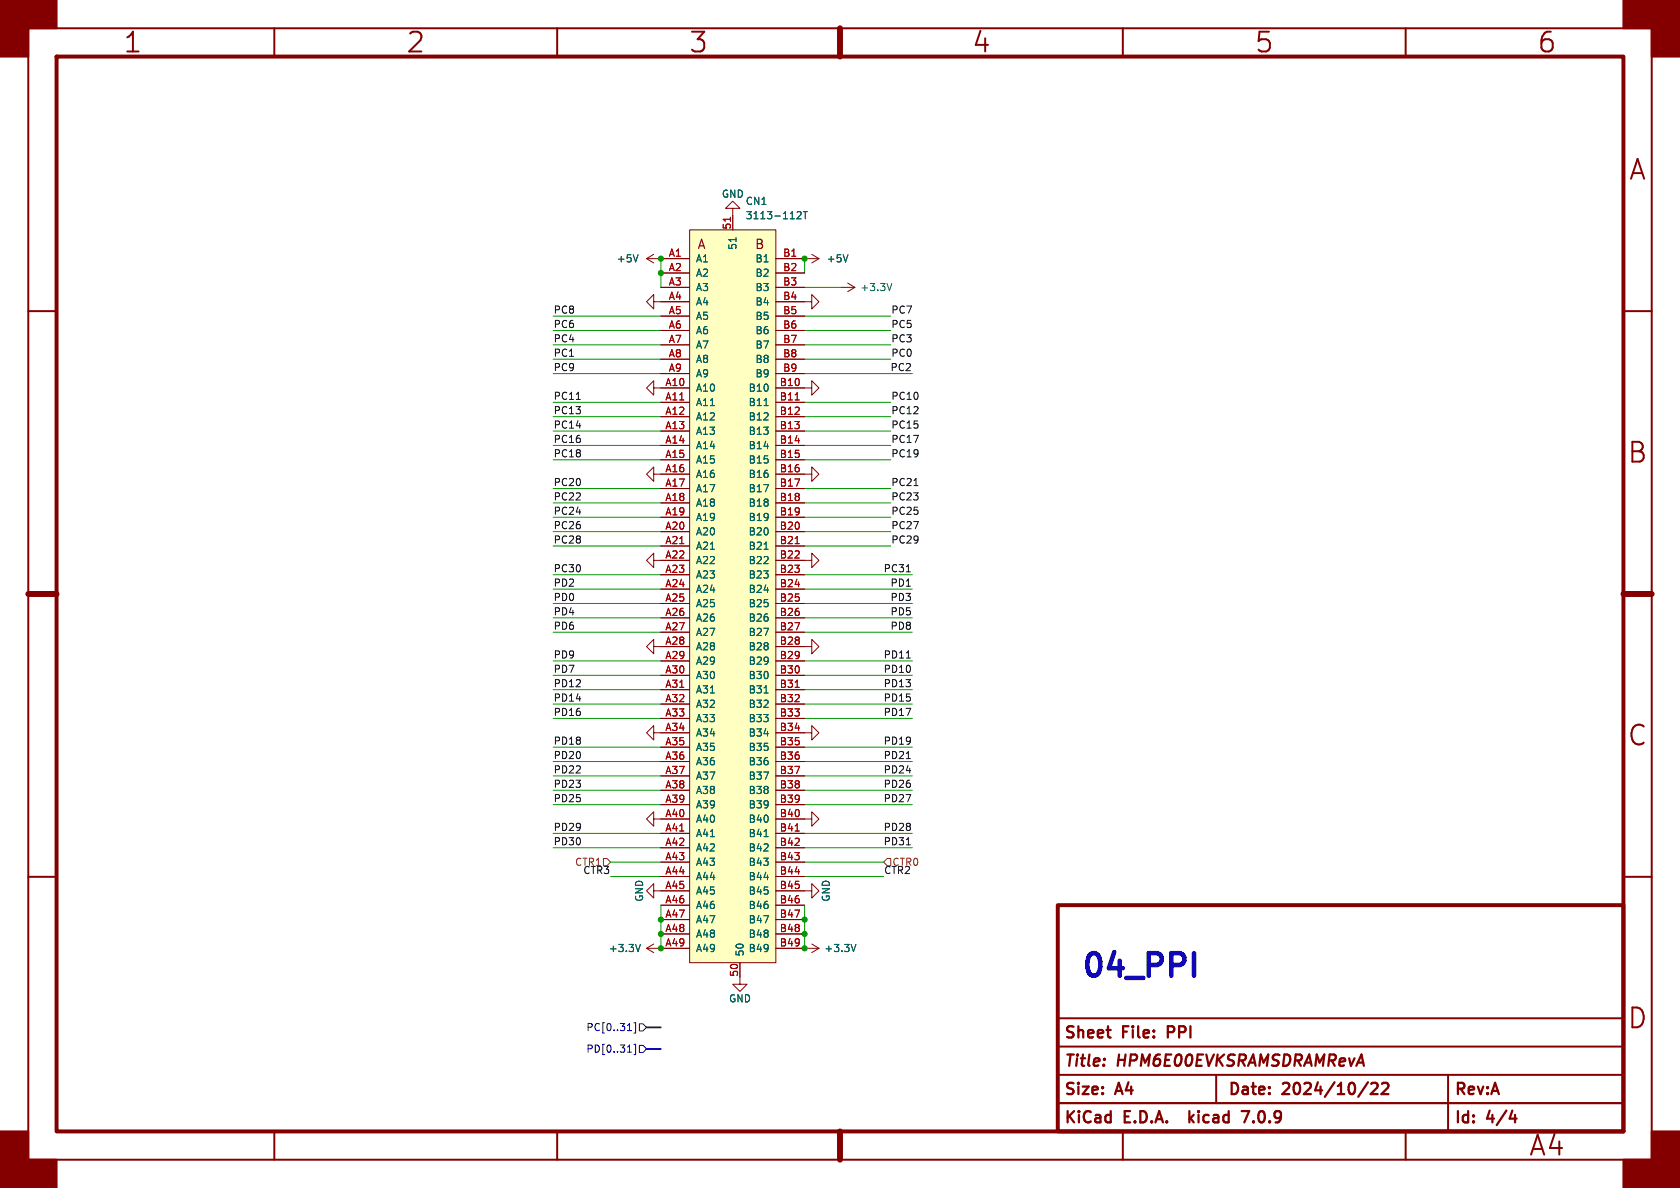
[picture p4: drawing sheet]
<svg xmlns="http://www.w3.org/2000/svg" width="297mm" height="210mm" viewBox="0 0 297 210" stroke-linecap="round" stroke-linejoin="round" font-family="sans-serif">
<g fill="none" stroke="#840000" stroke-width=".35">
<path d="M5 5h287v200h-287zM48.5 5v5M98.5 5v5M148.5 5v5M198.5 5v5M248.5 5v5M5 55h5M287 55h5M5 105h5M287 105h5M5 155h5M287 155h5"/>
<path d="M187 195h100M187 190h100M187 185h100M187 180h100M215 190v5M256 190v10M48.5 200v5M98.5 200v5M148.5 200v5M198.5 200v5M248.5 200v5"/>
</g>
<path d="M10 10h277v190h-277zM187 160h100v40h-100z" fill="none" stroke="#840000" stroke-width=".7"/>
<path d="M148.5 5v5M5 105h5M287 105h5M148.5 200v5" fill="none" stroke="#840000" stroke-width="1.1"/>
<g fill="#840000" stroke="#840000" stroke-width=".35">
<path d="M0 0h10v5h-5v5h-5z"/>
<path d="M0 200h5v5h5v5h-10z"/>
<path d="M287 0h10v10h-5v-5h-5z"/>
<path d="M292 200h5v10h-10v-5h5z"/>
</g>
<path d="M206.5 182.5h.7M207.2 181.4h-.7v2M210.3 196.4v2M210.5 197.6l.5 .8M211 197.1l-.7 .7M219.5 196.4h1.3l-.8 2M241.8 191.3l-1.7 2.6M242.4 191.6l.3-.2h.5a.54 .54 0 0 1 .3 .9l-1.2 1.1h1.3M244.3 191.6l.3-.2h.5a.54 .54 0 0 1 .3 .9l-1.2 1.1h1.3M266.9 197.7h1.2M267.8 197.1v1.3" fill="none" stroke="#840000" stroke-width=".4"/>
<path d="M211.1 168.5v4" fill="none" stroke="#1108c4" stroke-width=".8"/>
<g fill="none" stroke="#840000" stroke-width=".18">
<path d="M129.5 36.8h-1.2l1.2-1.2 1.3 1.2h-1.3v3.8M114.3 45.7h7.6M114.3 45.7l1.3 .8M115.6 53.3v1.3l-1.3-1.3 1.3-1.2v1.2h6.3M115.6 45l-1.3 .7M116.8 48.3h5.1M116.8 50.8h5.1M116.8 55.9h5.1M116.8 58.4h5.1M121.9 40.6h15.3v129.6h-15.3zM137.2 53.3h6.3v-1.2l1.3 1.2-1.3 1.3v-1.3M137.2 45.7h7.6"/>
<path d="M137.2 48.3h5M137.2 50.8h5M137.2 55.9h5M137.2 58.4h5M143.5 45l1.3 .7M144.8 45.7l-1.3 .8M148.6 50.8h2.5M149.9 50l1.2 .8M151.1 50.8l-1.2 .8M115.6 68.6v1.3l-1.3-1.3 1.3-1.3v1.3h6.3M116.8 71.1h5.1M116.8 73.7h5.1"/>
<path d="M116.8 76.2h5.1M116.8 78.7h5.1M116.8 61h5.1M116.8 63.5h5.1M116.8 66h5.1M137.2 68.6h6.3v-1.3l1.3 1.3-1.3 1.3v-1.3M137.2 71.1h5M137.2 73.7h5M137.2 76.2h5M137.2 78.7h5M137.2 61h5M137.2 63.5h5"/>
<path d="M137.2 66h5M115.6 99.1v1.2l-1.3-1.2 1.3-1.3v1.3h6.3M115.6 83.8v1.3l-1.3-1.3 1.3-1.2v1.2h6.3M116.8 81.3h5.1M116.8 86.4h5.1M116.8 88.9h5.1M116.8 91.4h5.1M116.8 94h5.1M116.8 96.5h5.1M137.2 99.1h6.3v-1.3l1.3 1.3-1.3 1.2v-1.2M137.2 83.8h6.3v-1.2l1.3 1.2-1.3 1.3v-1.3M137.2 81.3h5"/>
<path d="M137.2 86.4h5M137.2 88.9h5M137.2 91.4h5M137.2 94h5M137.2 96.5h5M115.6 114.3v1.3l-1.3-1.3 1.3-1.3v1.3h6.3M116.8 101.6h5.1M116.8 104.1h5.1M116.8 106.7h5.1M116.8 109.2h5.1M116.8 111.8h5.1M116.8 116.8h5.1"/>
<path d="M116.8 119.4h5.1M137.2 114.3h6.3v-1.3l1.3 1.3-1.3 1.3v-1.3M137.2 101.6h5M137.2 104.1h5M137.2 106.7h5M137.2 109.2h5M137.2 111.8h5M137.2 116.8h5M137.2 119.4h5M115.6 129.5v1.3l-1.3-1.3 1.3-1.2v1.2h6.3M116.8 121.9h5.1M116.8 124.5h5.1"/>
<path d="M116.8 127h5.1M116.8 132.1h5.1M116.8 134.6h5.1M116.8 137.2h5.1M116.8 139.7h5.1M137.2 129.5h6.3v-1.2l1.3 1.2-1.3 1.3v-1.3M137.2 121.9h5M137.2 124.5h5M137.2 127h5M137.2 132.1h5M137.2 134.6h5M137.2 137.2h5"/>
<path d="M137.2 139.7h5M115.6 157.5v1.3l-1.3-1.3 1.3-1.3v1.3h6.3M115.6 144.8v1.3l-1.3-1.3 1.3-1.3v1.3h6.3M116.8 142.2h5.1M116.8 147.3h5.1M116.8 149.9h5.1M116.8 152.4h5.1M116.8 154.9h5.1M137.2 157.5h6.3v-1.3l1.3 1.3-1.3 1.3v-1.3M137.2 144.8h6.3v-1.3l1.3 1.3-1.3 1.3v-1.3M137.2 142.2h5M137.2 147.3h5"/>
<path d="M137.2 149.9h5M137.2 152.4h5M137.2 154.9h5M114.3 167.6h7.6M114.3 167.6l1.3 .8M115.6 166.9l-1.3 .7M116.8 160h5.1M116.8 162.6h5.1M116.8 165.1h5.1M130.8 170.2v3.8h1.3l-1.3 1.3-1.3-1.3h1.3M137.2 167.6h7.6M137.2 160h5"/>
<path d="M137.2 162.6h5M137.2 165.1h5M143.5 166.9l1.3 .7M144.8 167.6l-1.3 .8"/>
</g>
<g fill="none" stroke="#006464" stroke-width=".18">
<path d="M140.9 37.5l.5-.1 .2 .4-.7 .9h.7M142 37.4h.7M142.4 37.4v1.3M112.8 45l-.4 1.3M130.1 42v.7M149.9 45l-.4 1.3M157.7 50.1l-.5 1.3M135.1 71.7h.7M135.1 97.1h.7M135.1 122.5h.7M135.1 147.9h.7M113.2 166.9l-.4 1.3"/>
<path d="M151.3 166.9l-.4 1.3"/>
</g>
<path d="M121.9 40.6h15.3v129.6h-15.3z" fill="#ffffc2" stroke="#ffffc2" stroke-width=".18"/>
<path d="M129.1 38.4v.7M140.6 70.7h.7M140.6 96.1h.7M140.6 121.5h.7M140.6 146.9h.7" fill="none" stroke="#a90000" stroke-width=".18"/>
<path d="M106.7 151.8h.6l.6 .6-.6 .6h-.6zM156.8 151.8h.7v1.2h-.7l-.6-.6z" fill="none" stroke="#725600" stroke-width=".18"/>
<path d="M110.9 182.2h.8M110.9 186h.8M112.1 180.8h.3v1.8h-.3M112.1 184.6h.3v1.8h-.3M113 181h.7l.6 .6-.6 .6h-.7zM113 184.8h.7l.6 .6-.6 .7h-.7z" fill="none" stroke="#000084" stroke-width=".18"/>
<path d="M101.9 70.6h.7M161.6 85.8h.7M160.2 116.3h.7M160.2 101.1h.7M160.2 134.1h.7M160.2 149.3h.7" fill="none" stroke="#0f0f0f" stroke-width=".18"/>
<path d="M114.3 181.6h2.5M114.3 185.4h2.5" fill="none" stroke="#000084" stroke-width=".3"/>
<g fill="none" stroke="#009600" stroke-width=".18">
<path d="M97.8 55.9h19M97.8 58.4h19M116.8 45.7v5.1M142.2 50.8h6.4M142.2 55.9h15.3M142.2 45.7v2.6M142.2 58.4h15.3M97.8 71.1h19M97.8 63.5h19M97.8 73.7h19M97.8 66h19M97.8 61h19"/>
<path d="M97.8 76.2h19M97.8 78.7h19M142.2 71.1h15.3M142.2 63.5h15.3M142.2 73.7h15.3M142.2 66h19.1M142.2 61h15.3M142.2 76.2h15.3M142.2 78.7h15.3M97.8 96.5h19M97.8 88.9h19M97.8 91.4h19"/>
<path d="M97.8 94h19M97.8 81.3h19M97.8 86.4h19M142.2 96.5h15.3M142.2 88.9h15.3M142.2 91.4h15.3M142.2 94h15.3M142.2 81.3h15.3M142.2 86.4h15.3M97.8 104.1h19M97.8 106.7h19M97.8 111.8h19"/>
<path d="M97.8 109.2h19M97.8 119.4h19M97.8 116.8h19M97.8 101.6h19M142.2 104.1h19.1M142.2 106.7h19.1M142.2 111.8h19.1M142.2 109.2h19.1M142.2 119.4h19.1M142.2 116.8h19.1M142.2 101.6h19.1M97.8 137.2h19"/>
<path d="M97.8 139.7h19M97.8 121.9h19M97.8 127h19M97.8 124.5h19M97.8 134.6h19M97.8 132.1h19M142.2 137.2h19.1M142.2 139.7h19.1M142.2 121.9h19.1M142.2 127h19.1M142.2 124.5h19.1M142.2 134.6h19.1"/>
<path d="M142.2 132.1h19.1M97.8 142.2h19M97.8 147.3h19M97.8 149.9h19M107.9 154.9h8.9M107.9 152.4h8.9M142.2 154.9h14M142.2 152.4h14M142.2 142.2h19.1M142.2 147.3h19.1M142.2 149.9h19.1M116.8 160v7.6"/>
<path d="M142.2 160v7.6"/>
</g>
<g fill="#009600" stroke="#009600" stroke-width=".18">
<circle cx="116.8" cy="162.6" r=".46"/>
<circle cx="116.8" cy="165.1" r=".46"/>
<circle cx="116.8" cy="167.6" r=".46"/>
<circle cx="142.2" cy="45.7" r=".46"/>
<circle cx="116.8" cy="48.3" r=".46"/>
<circle cx="116.8" cy="45.7" r=".46"/>
<circle cx="142.2" cy="162.6" r=".46"/>
<circle cx="142.2" cy="165.1" r=".46"/>
<circle cx="142.2" cy="167.6" r=".46"/>
</g>
<text font-size="5.6" fill="#1108c4" x="190.9" y="173.9">04_PPI</text>
<g font-size="4.9" fill="#840000">
<text x="21.7" y="9.8">1</text>
<text x="71.7" y="9.8">2</text>
<text x="121.7" y="9.8">3</text>
<text x="171.7" y="9.8">4</text>
<text x="221.7" y="9.8">5</text>
<text x="271.7" y="9.8">6</text>
<text x="287.8" y="32.3">A</text>
<text x="287.6" y="82.3">B</text>
<text x="287.6" y="132.3">C</text>
<text x="287.6" y="182.3">D</text>
<text x="270.2" y="204.8">A4</text>
</g>
<g font-size="2.8" fill="#840000">
<text x="188" y="184.1">Sheet</text>
<text x="198.6" y="184.1">File:</text>
<text x="207.3" y="184.1">PPI</text>
<text x="188" y="189.1">Title:</text>
<text x="197.7" y="189.1">HPM6E00EVKSRAMSDRAMRevA</text>
<text x="188" y="194.1">Size:</text>
<text x="197.5" y="194.1">A4</text>
<text x="217" y="194.1">Date:</text>
<text x="226.9" y="194.1">2024/10/22</text>
<text x="257" y="194.1">Rev:A</text>
<text x="188" y="199.1">KiCad</text>
<text x="198.9" y="199.1">E.D.A.</text>
<text x="211.9" y="199.1">kicad</text>
<text x="222.2" y="199.1">7.0.9</text>
<text x="257" y="199.1">Id:</text>
<text x="263" y="199.1">4/4</text>
</g>
<text font-size="2.3" fill="#840000" x="123.2" y="44.3">A</text>
<text font-size="2.3" fill="#006464" x="133.3" y="44.3">B</text>
<g font-size="1.8" fill="#006464">
<text x="127.5" y="35.2">GND</text>
<text x="131.7" y="36.4">CN1</text>
<text x="131.7" y="39">3113-112T</text>
<text x="108.9" y="46.6">+5V</text>
<text x="122.9" y="46.6">A1</text>
<text x="130.4" y="44.3" transform="rotate(-90 130.4 44.3)">51</text>
<text x="133.5" y="46.6">B1</text>
<text x="146.1" y="46.6">+5V</text>
<text x="122.9" y="49.1">A2</text>
<text x="122.9" y="51.7">A3</text>
<text x="133.5" y="49.1">B2</text>
<text x="133.5" y="51.7">B3</text>
<text x="152" y="51.7">+3.3V</text>
<text x="122.9" y="54.2">A4</text>
<text x="122.9" y="56.7">A5</text>
<text x="122.9" y="59.3">A6</text>
<text x="133.5" y="54.2">B4</text>
<text x="133.5" y="56.7">B5</text>
<text x="133.5" y="59.3">B6</text>
<text x="122.9" y="61.8">A7</text>
<text x="122.9" y="64.4">A8</text>
<text x="133.5" y="61.8">B7</text>
<text x="133.5" y="64.4">B8</text>
<text x="122.9" y="69.4">A10</text>
<text x="122.9" y="72">A11</text>
<text x="122.9" y="66.9">A9</text>
<text x="132.3" y="69.4">B10</text>
<text x="132.3" y="72">B11</text>
<text x="133.5" y="66.9">B9</text>
<text x="122.9" y="74.5">A12</text>
<text x="122.9" y="77.1">A13</text>
<text x="132.3" y="74.5">B12</text>
<text x="132.3" y="77.1">B13</text>
<text x="122.9" y="79.6">A14</text>
<text x="122.9" y="82.1">A15</text>
<text x="132.3" y="79.6">B14</text>
<text x="132.3" y="82.1">B15</text>
<text x="122.9" y="84.7">A16</text>
<text x="122.9" y="87.2">A17</text>
<text x="122.9" y="89.8">A18</text>
<text x="132.3" y="84.7">B16</text>
<text x="132.3" y="87.2">B17</text>
<text x="132.3" y="89.8">B18</text>
<text x="122.9" y="92.3">A19</text>
<text x="122.9" y="94.8">A20</text>
<text x="132.3" y="92.3">B19</text>
<text x="132.3" y="94.8">B20</text>
<text x="122.9" y="97.4">A21</text>
<text x="122.9" y="99.9">A22</text>
<text x="132.3" y="97.4">B21</text>
<text x="132.3" y="99.9">B22</text>
<text x="122.9" y="102.5">A23</text>
<text x="122.9" y="105">A24</text>
<text x="122.9" y="107.5">A25</text>
<text x="132.3" y="102.5">B23</text>
<text x="132.3" y="105">B24</text>
<text x="132.3" y="107.5">B25</text>
<text x="122.9" y="110.1">A26</text>
<text x="122.9" y="112.6">A27</text>
<text x="132.3" y="110.1">B26</text>
<text x="132.3" y="112.6">B27</text>
<text x="122.9" y="115.2">A28</text>
<text x="122.9" y="117.7">A29</text>
<text x="132.3" y="115.2">B28</text>
<text x="132.3" y="117.7">B29</text>
<text x="122.9" y="120.2">A30</text>
<text x="122.9" y="122.8">A31</text>
<text x="122.9" y="125.3">A32</text>
<text x="132.3" y="120.2">B30</text>
<text x="132.3" y="122.8">B31</text>
<text x="132.3" y="125.3">B32</text>
<text x="122.9" y="127.9">A33</text>
<text x="122.9" y="130.4">A34</text>
<text x="132.3" y="127.9">B33</text>
<text x="132.3" y="130.4">B34</text>
<text x="122.9" y="132.9">A35</text>
<text x="122.9" y="135.5">A36</text>
<text x="132.3" y="132.9">B35</text>
<text x="132.3" y="135.5">B36</text>
<text x="122.9" y="138">A37</text>
<text x="122.9" y="140.6">A38</text>
<text x="122.9" y="143.1">A39</text>
<text x="132.3" y="138">B37</text>
<text x="132.3" y="140.6">B38</text>
<text x="132.3" y="143.1">B39</text>
<text x="122.9" y="145.6">A40</text>
<text x="122.9" y="148.2">A41</text>
<text x="132.3" y="145.6">B40</text>
<text x="132.3" y="148.2">B41</text>
<text x="122.9" y="150.7">A42</text>
<text x="122.9" y="153.3">A43</text>
<text x="122.9" y="155.8">A44</text>
<text x="132.3" y="150.7">B42</text>
<text x="132.3" y="153.3">B43</text>
<text x="132.3" y="155.8">B44</text>
<text x="113.9" y="159.5" transform="rotate(-90 113.9 159.5)">GND</text>
<text x="122.9" y="158.3">A45</text>
<text x="122.9" y="160.9">A46</text>
<text x="132.3" y="158.3">B45</text>
<text x="132.3" y="160.9">B46</text>
<text x="146.9" y="159.5" transform="rotate(-90 146.9 159.5)">GND</text>
<text x="122.9" y="163.4">A47</text>
<text x="122.9" y="166">A48</text>
<text x="132.3" y="163.4">B47</text>
<text x="132.3" y="166">B48</text>
<text x="107.5" y="168.5">+3.3V</text>
<text x="122.9" y="168.5">A49</text>
<text x="131.7" y="169.2" transform="rotate(-90 131.7 169.2)">50</text>
<text x="132.3" y="168.5">B49</text>
<text x="145.6" y="168.5">+3.3V</text>
<text x="128.8" y="177.4">GND</text>
</g>
<g font-size="1.8" fill="#a90000">
<text x="129.3" y="40.7" transform="rotate(-90 129.3 40.7)">51</text>
<text x="118.1" y="45.5">A1</text>
<text x="138.4" y="45.5">B1</text>
<text x="118.1" y="48">A2</text>
<text x="118.1" y="50.5">A3</text>
<text x="118.1" y="53.1">A4</text>
<text x="138.4" y="48">B2</text>
<text x="138.4" y="50.5">B3</text>
<text x="138.4" y="53.1">B4</text>
<text x="118.1" y="55.6">A5</text>
<text x="118.1" y="58.2">A6</text>
<text x="138.4" y="55.6">B5</text>
<text x="138.4" y="58.2">B6</text>
<text x="118.1" y="60.7">A7</text>
<text x="118.1" y="63.2">A8</text>
<text x="118.1" y="65.8">A9</text>
<text x="138.4" y="60.7">B7</text>
<text x="138.4" y="63.2">B8</text>
<text x="138.4" y="65.8">B9</text>
<text x="117.5" y="68.3">A10</text>
<text x="117.5" y="70.9">A11</text>
<text x="137.8" y="68.3">B10</text>
<text x="137.8" y="70.9">B11</text>
<text x="117.5" y="73.4">A12</text>
<text x="117.5" y="75.9">A13</text>
<text x="137.8" y="73.4">B12</text>
<text x="137.8" y="75.9">B13</text>
<text x="117.5" y="78.5">A14</text>
<text x="117.5" y="81">A15</text>
<text x="117.5" y="83.6">A16</text>
<text x="137.8" y="78.5">B14</text>
<text x="137.8" y="81">B15</text>
<text x="137.8" y="83.6">B16</text>
<text x="117.5" y="86.1">A17</text>
<text x="117.5" y="88.6">A18</text>
<text x="137.8" y="86.1">B17</text>
<text x="137.8" y="88.6">B18</text>
<text x="117.5" y="91.2">A19</text>
<text x="117.5" y="93.7">A20</text>
<text x="137.8" y="91.2">B19</text>
<text x="137.8" y="93.7">B20</text>
<text x="117.5" y="96.3">A21</text>
<text x="117.5" y="98.8">A22</text>
<text x="117.5" y="101.3">A23</text>
<text x="137.8" y="96.3">B21</text>
<text x="137.8" y="98.8">B22</text>
<text x="137.8" y="101.3">B23</text>
<text x="117.5" y="103.9">A24</text>
<text x="117.5" y="106.4">A25</text>
<text x="137.8" y="103.9">B24</text>
<text x="137.8" y="106.4">B25</text>
<text x="117.5" y="109">A26</text>
<text x="117.5" y="111.5">A27</text>
<text x="137.8" y="109">B26</text>
<text x="137.8" y="111.5">B27</text>
<text x="117.5" y="114">A28</text>
<text x="117.5" y="116.6">A29</text>
<text x="117.5" y="119.1">A30</text>
<text x="137.8" y="114">B28</text>
<text x="137.8" y="116.6">B29</text>
<text x="137.8" y="119.1">B30</text>
<text x="117.5" y="121.7">A31</text>
<text x="117.5" y="124.2">A32</text>
<text x="137.8" y="121.7">B31</text>
<text x="137.8" y="124.2">B32</text>
<text x="117.5" y="126.7">A33</text>
<text x="117.5" y="129.3">A34</text>
<text x="117.5" y="131.8">A35</text>
<text x="137.8" y="126.7">B33</text>
<text x="137.8" y="129.3">B34</text>
<text x="137.8" y="131.8">B35</text>
<text x="117.5" y="134.4">A36</text>
<text x="117.5" y="136.9">A37</text>
<text x="137.8" y="134.4">B36</text>
<text x="137.8" y="136.9">B37</text>
<text x="117.5" y="139.4">A38</text>
<text x="117.5" y="142">A39</text>
<text x="137.8" y="139.4">B38</text>
<text x="137.8" y="142">B39</text>
<text x="117.5" y="144.5">A40</text>
<text x="117.5" y="147.1">A41</text>
<text x="117.5" y="149.6">A42</text>
<text x="137.8" y="144.5">B40</text>
<text x="137.8" y="147.1">B41</text>
<text x="137.8" y="149.6">B42</text>
<text x="117.5" y="152.1">A43</text>
<text x="117.5" y="154.7">A44</text>
<text x="137.8" y="152.1">B43</text>
<text x="137.8" y="154.7">B44</text>
<text x="117.5" y="157.2">A45</text>
<text x="117.5" y="159.8">A46</text>
<text x="137.8" y="157.2">B45</text>
<text x="137.8" y="159.8">B46</text>
<text x="117.5" y="162.3">A47</text>
<text x="117.5" y="164.8">A48</text>
<text x="117.5" y="167.4">A49</text>
<text x="137.8" y="162.3">B47</text>
<text x="137.8" y="164.8">B48</text>
<text x="137.8" y="167.4">B49</text>
<text x="130.6" y="172.8" transform="rotate(-90 130.6 172.8)">50</text>
</g>
<g font-size="1.8" fill="#0f0f0f">
<text x="97.8" y="55.5">PC8</text>
<text x="97.8" y="58.1">PC6</text>
<text x="157.5" y="58.1">PC5</text>
<text x="157.5" y="55.5">PC7</text>
<text x="97.8" y="60.6">PC4</text>
<text x="97.8" y="65.7">PC9</text>
<text x="97.8" y="63.2">PC1</text>
<text x="157.3" y="65.7">PC2</text>
<text x="157.5" y="60.6">PC3</text>
<text x="157.5" y="63.2">PC0</text>
<text x="97.8" y="70.8">PC11</text>
<text x="157.5" y="70.8">PC10</text>
<text x="97.8" y="73.3">PC13</text>
<text x="97.8" y="75.9">PC14</text>
<text x="157.5" y="73.3">PC12</text>
<text x="157.5" y="75.9">PC15</text>
<text x="97.8" y="78.4">PC16</text>
<text x="97.8" y="80.9">PC18</text>
<text x="157.5" y="80.9">PC19</text>
<text x="157.5" y="78.4">PC17</text>
<text x="97.8" y="86">PC20</text>
<text x="97.8" y="88.6">PC22</text>
<text x="157.5" y="88.6">PC23</text>
<text x="157.5" y="86">PC21</text>
<text x="97.8" y="91.1">PC24</text>
<text x="97.8" y="93.6">PC26</text>
<text x="157.5" y="91.1">PC25</text>
<text x="157.5" y="93.6">PC27</text>
<text x="97.8" y="96.2">PC28</text>
<text x="97.8" y="101.3">PC30</text>
<text x="156.1" y="101.3">PC31</text>
<text x="157.5" y="96.2">PC29</text>
<text x="97.8" y="103.8">PD2</text>
<text x="97.8" y="106.3">PD0</text>
<text x="157.3" y="103.8">PD1</text>
<text x="157.3" y="106.3">PD3</text>
<text x="97.8" y="111.4">PD6</text>
<text x="97.8" y="108.9">PD4</text>
<text x="157.3" y="108.9">PD5</text>
<text x="157.3" y="111.4">PD8</text>
<text x="97.8" y="116.5">PD9</text>
<text x="97.8" y="119">PD7</text>
<text x="156.1" y="119">PD10</text>
<text x="156.1" y="116.5">PD11</text>
<text x="97.8" y="121.6">PD12</text>
<text x="97.8" y="124.1">PD14</text>
<text x="156.1" y="121.6">PD13</text>
<text x="156.1" y="124.1">PD15</text>
<text x="97.8" y="126.7">PD16</text>
<text x="97.8" y="131.7">PD18</text>
<text x="156.1" y="131.7">PD19</text>
<text x="156.1" y="126.7">PD17</text>
<text x="97.8" y="134.3">PD20</text>
<text x="97.8" y="136.8">PD22</text>
<text x="156.1" y="136.8">PD24</text>
<text x="156.1" y="134.3">PD21</text>
<text x="97.8" y="141.9">PD25</text>
<text x="97.8" y="139.4">PD23</text>
<text x="156.1" y="139.4">PD26</text>
<text x="156.1" y="141.9">PD27</text>
<text x="97.8" y="147">PD29</text>
<text x="97.8" y="149.5">PD30</text>
<text x="156.1" y="149.5">PD31</text>
<text x="156.1" y="147">PD28</text>
<text x="101.6" y="153.3">CTR1</text>
<text x="103" y="154.6">CTR3</text>
<text x="156.2" y="154.6">CTR2</text>
</g>
<text font-size="1.8" fill="#725600" x="157.7" y="153.3">CTR0</text>
<g font-size="1.8" fill="#000084">
<text x="103.6" y="182.5">PC[0..31]</text>
<text x="103.6" y="186.3">PD[0..31]</text>
</g>
</svg>
